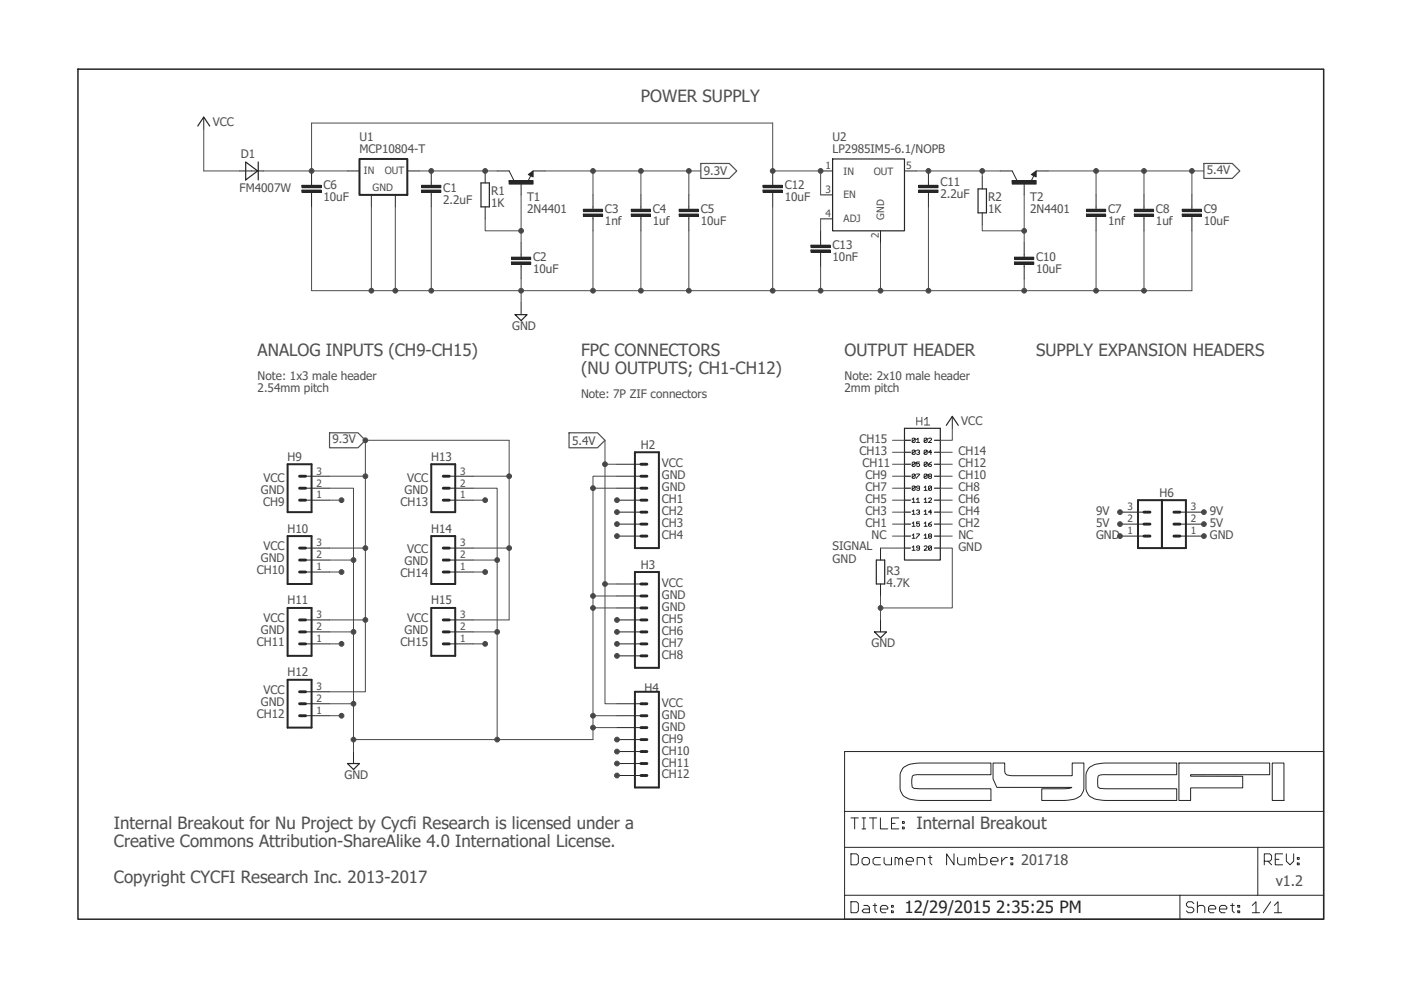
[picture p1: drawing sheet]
<svg xmlns="http://www.w3.org/2000/svg" width="297mm" height="210mm" viewBox="0 0 297 210" stroke-linecap="round" stroke-linejoin="round" font-family="sans-serif">
<path d="M16 14.4l265 181.1M281 14.4l-265 181.1" fill="none" stroke="#fff" stroke-width=".21"/>
<path d="M148.6 34.7h6l1.6 1.6-1.6 1.5h-6zM255.2 34.7h6.1l1.6 1.6-1.6 1.5h-6.1zM69.9 91.8h6l1.6 1.6-1.6 1.6h-6zM120.6 91.8h6.1l1.6 1.6-1.6 1.6h-6.1z" fill="none" stroke="#505050" stroke-width=".25"/>
<path d="M194.4 88.5v1.6M194.4 89.3h1M195.4 88.5v1.6M196 89l.6-.5v1.6M196 90.1h1.1" fill="none" stroke="#505050" stroke-width=".21"/>
<path d="M125.7 43.9v.5M125.7 45.9v.5M110.5 64.2v2.5M191.4 163l1.2-.8 1.7-.3 15.8-.1v2.5h-15.9a.78 .78 0 0 0-.9 1v1a.75 .75 0 0 0 .2 .8 .75 .75 0 0 0 .8 .1l15.8 .1v2.5l-15.8-.1a3.5 3.5 0 0 1-3.3-1.9l-.2-.5v-3zM210.5 161.8h2.5v1.7a1.01 1.01 0 0 0 1.2 1h13.1v-2.7h2.5v5.5a2.77 2.77 0 0 1-2.9 2.4l-6 .1v-2.5h4.6a2.37 2.37 0 0 0 1.7-.3h-15.9l-.8-1.8zM230.8 163l1.2-.8 1.7-.3 15.8-.1v2.5h-15.9a.76 .76 0 0 0-.9 1v1a.73 .73 0 0 0 .2 .8 .73 .73 0 0 0 .8 .1l15.8 .1v2.5l-15.8-.1a3.5 3.5 0 0 1-3.3-1.9l-.2-3.5zM250 161.8h19.2v2.5h-16.8v.3l11.1 .1v2.4h-11.1v2.7h-2.4zM269.7 161.8h2.5v8h-2.5z" fill="none" stroke="#262626" stroke-width=".21"/>
<path d="M109.2 66.7h2.6l-1.3 1.3z" fill="none" stroke="#262626" stroke-width=".25"/>
<path d="M123.7 45.4h4.1v.5h-4.1z" fill="#262626"/>
<path d="M123.7 45.4h4.1v.5h-4.1zM123.7 45.4h.1" fill="none" stroke="#262626" stroke-width=".21"/>
<path d="M123.7 44.4h4.1v.5h-4.1z" fill="#262626"/>
<path d="M123.7 44.4h4.1v.5h-4.1zM123.7 44.4h.1M125.7 41.3v2.6M125.7 46.4v2.6M135.9 43.9v.5M135.9 45.9v.5" fill="none" stroke="#262626" stroke-width=".21"/>
<path d="M133.9 45.4h4v.5h-4z" fill="#262626"/>
<path d="M133.9 45.4h4v.5h-4zM133.9 45.4h.1" fill="none" stroke="#262626" stroke-width=".21"/>
<path d="M133.9 44.4h4v.5h-4z" fill="#262626"/>
<path d="M107.9 36.3l1.1 2M112 37l1-.7v1.2zM112.5 37.3l-.6 1.2M133.9 44.4h4v.5h-4zM133.9 44.4h.1M135.9 41.3v2.6M135.9 46.4v2.6" fill="none" stroke="#262626" stroke-width=".21"/>
<path d="M112.5 37l.3-.1v.4l-.5-.3 .6-.5v.8" fill="none" stroke="#262626" stroke-width=".25"/>
<path d="M107.9 38.3h5.1v.8h-5.1z" fill="#262626"/>
<path d="M102.9 36.3v2.5M105.4 36.3h2.5M107.9 38.3h5.1v.8h-5.1zM107.9 38.3h.1M110.5 38.8v2.5M113 36.3h2.6M102.9 43.9v2.5M146 43.9v.5M146 45.9v.5" fill="none" stroke="#262626" stroke-width=".21"/>
<path d="M102 38.8h1.8v5.1h-1.8z" fill="none" stroke="#262626" stroke-width=".25"/>
<path d="M144 45.4h4.1v.5h-4.1z" fill="#262626"/>
<path d="M144 45.4h4.1v.5h-4.1zM144 45.4h.1" fill="none" stroke="#262626" stroke-width=".21"/>
<path d="M144 44.4h4.1v.5h-4.1z" fill="#262626"/>
<path d="M110.5 54v.5M110.5 56.1v.5M144 44.4h4.1v.5h-4.1zM144 44.4h.1M146 41.3v2.6M146 46.4v2.6" fill="none" stroke="#262626" stroke-width=".21"/>
<path d="M108.5 55.6h4v.5h-4z" fill="#262626"/>
<path d="M108.5 55.6h4v.5h-4zM108.5 55.6h.1" fill="none" stroke="#262626" stroke-width=".21"/>
<path d="M108.5 54.5h4v.6h-4z" fill="#262626"/>
<g fill="none" stroke="#262626" stroke-width=".21">
<path d="M43.2 24.8v2.6M73.7 36.3h2.5M86.4 36.3h2.5M91.4 38.8v.5M78.7 41.3v2.6M83.8 41.3v2.6M91.4 40.8v.5M108.5 54.5h4v.6h-4zM108.5 54.5h.1M110.5 51.5v2.5M110.5 56.6v2.5M130.8 98.5h5.1"/>
<path d="M194 93.1l-.6 .6 .2 .2 .4-.2v-.6l-.1-.2-.5 .2v.6M194 95.6l-.6 .6 .2 .2 .4-.2v-.6l-.1-.1-.5 .1v.6M194 98.1l-.6 .7 .2 .1 .4-.1v-.7l-.1-.1-.5 .1v.7M194.3 93.2l.3-.3v1M194.3 95.6l.5-.1 .2 .3-.4 .1M194.3 93.9h.7M194.8 95.9l.2 .2-.2 .3-.5-.2M195 98h-.7v.5l.3-.2 .4 .2-.2 .4-.5-.1M196.6 93.1l-.7 .6 .2 .2 .5-.2v-.6l-.2-.2-.5 .2v.6M196.6 95.6l-.7 .6 .2 .2 .5-.2v-.6l-.2-.1-.5 .1v.6M196.6 98.1l-.7 .7 .2 .1 .5-.1v-.7l-.2-.1-.5 .1v.7M196.9 93.1l.1-.2 .5 .2v.1l-.6 .7h.6"/>
<path d="M197.5 98l-.6 .5v.3l.5 .1 .1-.1-.1-.3h-.5M197.5 95.9h-.6l.5-.4v.9M64.8 101h5.1M64.8 103.5h5.1M64.8 106.1h5.1M64.8 118.8h5.1M64.8 116.2h5.1M95.2 101h5.1M95.2 103.5h5.1M95.2 106.1h5.1M95.2 118.8h5.1M95.2 116.2h5.1"/>
<path d="M130.8 101h5.1M130.8 103.5h5.1M130.8 106.1h5.1M130.8 108.6h5.1M130.8 111.2h5.1M130.8 113.7h5.1M193.4 108.5l.3-.3v.9M193.4 113.6l.3-.4v1M193.4 116.1l.3-.3v.9M193.4 105.9l.3-.3v1M193.4 106.6h.6M193.4 109.1h.6"/>
<path d="M193.4 114.2h.6M193.4 116.7h.6M193.4 111l.3-.3v.9M193.4 111.6h.6M194 100.7l-.6 .6 .2 .2 .4-.2v-.6l-.1-.2-.5 .2v.6M194 103.2l-.6 .7 .2 .1 .4-.1v-.7l-.1-.1-.5 .1v.7M194.3 100.5h.7l-.7 1M194.3 108.3l.5-.1 .2 .3-.4 .1M194.3 113.2h.7l-.7 1M194.3 105.9l.3-.3v1M194.3 106.6h.7M194.8 108.6l.2 .2-.2 .3-.5-.2"/>
<path d="M195 103.5l-.7-.1 .2-.3 .5 .1v.7l-.2 .1-.5-.1M195 116.2l-.7-.1 .2-.3 .5 .1v.7l-.2 .1-.5-.1M195 110.7h-.7v.5l.3-.2 .4 .2-.2 .4-.5-.1M195.9 115.9l.2-.1 .5 .1v.2l-.7 .6h.7M195.9 103.4l.4-.3v.9M195.9 105.9l.4-.3v1M195.9 108.5l.4-.3v.9M195.9 111l.4-.3v.9M195.9 113.6l.4-.4v1M195.9 104h.7M195.9 106.6h.7M195.9 109.1h.7"/>
<path d="M195.9 111.6h.7M195.9 114.2h.7M196.6 100.7l-.7 .6 .2 .2 .5-.2v-.6l-.2-.2-.5 .2v.6M196.9 105.8l.1-.2 .5 .2v.1l-.6 .7h.6M196.9 100.7l.1-.2 .5 .2-.1 .3 .1 .3-.1 .2-.5-.2 .1-.3zM196.9 113.4l.1-.2 .5 .2-.1 .3 .1 .3-.1 .2-.5-.2 .1-.3zM197 101h.4M197 113.7h.4M197.5 110.7l-.6 .5v.3l.5 .1 .1-.1-.1-.3h-.5M197.5 103.2l-.6 .7 .5 .1 .1-.1v-.7l-.1-.1-.5 .1v.7M197.5 115.9l-.6 .7 .5 .1 .1-.1v-.7l-.1-.1-.5 .1v.7M197.5 108.6h-.6l.5-.4v.9"/>
<path d="M64.8 131.5h5.1M64.8 134h5.1M64.8 136.6h5.1M64.8 121.3h5.1M95.2 131.5h5.1M95.2 134h5.1M95.2 136.6h5.1M95.2 121.3h5.1M130.8 123.9h5.1M130.8 126.4h5.1M130.8 128.9h5.1M130.8 131.5h5.1"/>
<path d="M130.8 134h5.1M130.8 136.6h5.1M130.8 139.1h5.1M64.8 149.3h5.1M64.8 151.8h5.1M64.8 146.7h5.1M74.9 159.4v2.5M130.8 149.3h5.1M130.8 151.8h5.1M130.8 154.3h5.1M130.8 156.9h5.1M130.8 159.4h5.1"/>
<path d="M130.8 161.9h5.1M130.8 164.5h5.1"/>
</g>
<g fill="none" stroke="#262626" stroke-width=".25">
<path d="M41.9 26.7l1.3-1.9 1.3 1.9M191.8 90.8h7.6v28h-7.6zM191.8 93.4h1.2M191.8 95.9h1.2M191.8 98.5h1.2M198.1 93.4h1.3M198.1 95.9h1.3M198.1 98.5h1.3M191.8 101h1.2M191.8 103.5h1.2M191.8 106.1h1.2M191.8 108.6h1.2"/>
<path d="M191.8 111.2h1.2M191.8 113.7h1.2M191.8 116.2h1.2M198.1 101h1.3M198.1 103.5h1.3M198.1 106.1h1.3M198.1 108.6h1.3M198.1 111.2h1.3M198.1 113.7h1.3M198.1 116.2h1.3M73.7 161.9h2.5l-1.3 1.3z"/>
</g>
<path d="M76.2 33.7h10.2v7.6h-10.2zM61 98.5h5.1v10.1h-5.1zM91.4 98.5h5.1v10.1h-5.1zM134.6 95.9h5.1v20.3h-5.1zM61 113.7h5.1v10.2h-5.1zM91.4 113.7h5.1v10.2h-5.1zM61 128.9h5.1v10.2h-5.1zM91.4 128.9h5.1v10.2h-5.1zM134.6 121.3h5.1v20.3h-5.1zM61 144.2h5.1v10.1h-5.1zM134.6 146.7h5.1v20.3h-5.1z" fill="none" stroke="#262626" stroke-width=".42"/>
<g fill="none" stroke="#262626" stroke-width=".61">
<path d="M135.9 98.5h1.3M63.5 103.5h1.3M63.5 101h1.3M63.5 106.1h1.3M63.5 116.2h1.3M63.5 118.8h1.3M94 103.5h1.2M94 101h1.2M94 106.1h1.2M94 116.2h1.2M94 118.8h1.2M135.9 103.5h1.3"/>
<path d="M135.9 101h1.3M135.9 108.6h1.3M135.9 106.1h1.3M135.9 113.7h1.3M135.9 111.2h1.3M63.5 134h1.3M63.5 131.5h1.3M63.5 136.6h1.3M63.5 121.3h1.3M94 134h1.2M94 131.5h1.2M94 136.6h1.2"/>
<path d="M94 121.3h1.2M135.9 128.9h1.3M135.9 126.4h1.3M135.9 123.9h1.3M135.9 134h1.3M135.9 131.5h1.3M135.9 139.1h1.3M135.9 136.6h1.3M63.5 151.8h1.3M63.5 149.3h1.3M63.5 146.7h1.3M135.9 154.3h1.3"/>
<path d="M135.9 151.8h1.3M135.9 149.3h1.3M135.9 159.4h1.3M135.9 156.9h1.3M135.9 164.5h1.3M135.9 161.9h1.3"/>
</g>
<path d="M89.4 40.3h4.1v.5h-4.1z" fill="#262626"/>
<path d="M89.4 40.3h4.1v.5h-4.1zM89.4 40.3h.1" fill="none" stroke="#262626" stroke-width=".21"/>
<path d="M89.4 39.3h4.1v.5h-4.1z" fill="#262626"/>
<path d="M66.1 38.8v.5M89.4 39.3h4.1v.5h-4.1zM89.4 39.3h.1M91.4 36.3v2.5M66.1 40.8v.5M91.4 41.3v2.6" fill="none" stroke="#262626" stroke-width=".21"/>
<path d="M64 40.3h4.1v.5h-4.1z" fill="#262626"/>
<path d="M64 40.3h4.1v.5h-4.1zM64 40.3h.1" fill="none" stroke="#262626" stroke-width=".21"/>
<path d="M64 39.3h4.1v.5h-4.1z" fill="#262626"/>
<path d="M64 39.3h4.1v.5h-4.1zM64 39.3h.1M66.1 36.3v2.5M66.1 41.3v2.6M232.4 43.9v.5M232.4 45.9v.5" fill="none" stroke="#262626" stroke-width=".21"/>
<path d="M230.4 45.4h4v.5h-4z" fill="#262626"/>
<path d="M230.4 45.4h4v.5h-4zM230.4 45.4h.1" fill="none" stroke="#262626" stroke-width=".21"/>
<path d="M230.4 44.4h4v.5h-4z" fill="#262626"/>
<path d="M230.4 44.4h4v.5h-4zM230.4 44.4h.1M232.4 41.3v2.6M232.4 46.4v2.6M242.5 43.9v.5M242.5 45.9v.5" fill="none" stroke="#262626" stroke-width=".21"/>
<path d="M240.5 45.4h4.1v.5h-4.1z" fill="#262626"/>
<path d="M240.5 45.4h4.1v.5h-4.1zM240.5 45.4h.1" fill="none" stroke="#262626" stroke-width=".21"/>
<path d="M240.5 44.4h4.1v.5h-4.1z" fill="#262626"/>
<path d="M214.6 36.3l1 2M218.7 37l1-.7v1.2zM219.2 37.3l-.6 1.2M240.5 44.4h4.1v.5h-4.1zM240.5 44.4h.1M242.5 41.3v2.6M242.5 46.4v2.6" fill="none" stroke="#262626" stroke-width=".21"/>
<path d="M219.2 37l.2-.1v.4l-.5-.3 .7-.5v.8" fill="none" stroke="#262626" stroke-width=".25"/>
<path d="M214.6 38.3h5.1v.8h-5.1z" fill="#262626"/>
<path d="M208.3 37.5v2.6M212.1 36.3h2.5M214.6 38.3h5.1v.8h-5.1zM214.6 38.3h.1M217.1 38.8v2.5M219.7 36.3h2.5M208.3 45.1v2.6M252.7 43.9v.5M252.7 45.9v.5" fill="none" stroke="#262626" stroke-width=".21"/>
<path d="M207.4 40.1h1.7v5h-1.7z" fill="none" stroke="#262626" stroke-width=".25"/>
<path d="M250.7 45.4h4v.5h-4z" fill="#262626"/>
<path d="M250.7 45.4h4v.5h-4zM250.7 45.4h.1" fill="none" stroke="#262626" stroke-width=".21"/>
<path d="M250.7 44.4h4v.5h-4z" fill="#262626"/>
<path d="M217.1 54v.5M217.1 56.1v.5M250.7 44.4h4v.5h-4zM250.7 44.4h.1M252.7 41.3v2.6M252.7 46.4v2.6" fill="none" stroke="#262626" stroke-width=".21"/>
<path d="M215.1 55.6h4.1v.5h-4.1z" fill="#262626"/>
<path d="M215.1 55.6h4.1v.5h-4.1zM215.1 55.6h.1" fill="none" stroke="#262626" stroke-width=".21"/>
<path d="M215.1 54.5h4.1v.6h-4.1z" fill="#262626"/>
<path d="M196.8 38.8v.5M196.8 40.8v.5M215.1 54.5h4.1v.6h-4.1zM215.1 54.5h.1M217.1 51.5v2.5M217.1 56.6v2.5" fill="none" stroke="#262626" stroke-width=".21"/>
<path d="M194.8 40.3h4.1v.5h-4.1z" fill="#262626"/>
<path d="M194.8 40.3h4.1v.5h-4.1zM194.8 40.3h.1" fill="none" stroke="#262626" stroke-width=".21"/>
<path d="M194.8 39.3h4.1v.5h-4.1z" fill="#262626"/>
<path d="M163.8 38.8v.5M194.8 39.3h4.1v.5h-4.1zM194.8 39.3h.1M196.8 36.3v2.5M163.8 40.8v.5M196.8 41.3v2.6" fill="none" stroke="#262626" stroke-width=".21"/>
<path d="M161.8 40.3h4.1v.5h-4.1z" fill="#262626"/>
<path d="M161.8 40.3h4.1v.5h-4.1zM161.8 40.3h.1" fill="none" stroke="#262626" stroke-width=".21"/>
<path d="M161.8 39.3h4.1v.5h-4.1z" fill="#262626"/>
<g fill="none" stroke="#262626" stroke-width=".21">
<path d="M161.8 39.3h4.1v.5h-4.1zM161.8 39.3h.1M163.8 36.3v2.5M174 36.3h2.5M191.8 36.3h2.5M163.8 41.3v2.6M174 51.5v.5M174 53.5v.5M174 46.4h2.5M174 41.3h2.5M186.7 49v2.5M186.7 116.2v2.6"/>
<path d="M186.7 123.9v2.5M186.7 131.5v2.5"/>
</g>
<path d="M176.5 33.7h15.3v15.3h-15.3zM185.8 118.8h1.8v5.1h-1.8zM185.4 134h2.6l-1.3 1.3z" fill="none" stroke="#262626" stroke-width=".25"/>
<path d="M172 53h4v.5h-4z" fill="#262626"/>
<path d="M172 53h4v.5h-4zM172 53h.1" fill="none" stroke="#262626" stroke-width=".21"/>
<path d="M172 52h4v.5h-4z" fill="#262626"/>
<g fill="none" stroke="#262626" stroke-width=".21">
<path d="M50.8 36.3h5.1M172 52h4v.5h-4zM172 52h.1M174 49v2.5M174 54v2.6M201.9 88.3v2.5M237.5 113.7h5M237.5 111.2h5M237.5 108.6h5M250.2 113.7h5M250.2 111.2h5M250.2 108.6h5"/>
<path d="M179.1 179.7h101.5M179.1 172.1h101.5M180.4 173.5h1.6M181.2 173.5v2.3M182.8 173.5h.8M182.8 175.8h.8M183.2 173.5v2.3M184.3 173.5h1.6M185.1 173.5v2.3M186.7 173.5v2.3h1.5M189 174.6h.8M190.6 173.5h-1.6v2.3h1.6"/>
<path d="M191.3 174.3h.4v.3h-.4zM191.3 175.4h.4v.4h-.4zM266.7 179.7v10.2M179.1 189.9v-30.5h101.5v30.5M180.4 181.1h1.2l.4 .4v1.5l-.4 .4h-1.2zM180.4 191.3h1.2l.4 .3v1.6l-.4 .4h-1.2zM183.2 181.9h.7l.4 .4v.7l-.4 .4h-.7l-.4-.4v-.7zM183.2 192h.7l.4 .4v1.2h-1.1l-.4-.4 .4-.4h1.1M185.1 192h.8M185.5 191.6v1.6l.4 .4M186.7 181.9h-1.2l-.4 .4v.7l.4 .4h1.2M186.7 192.8h1.5v-.4l-.4-.4h-.8l-.3 .4v.8l.3 .4h.8"/>
<path d="M187.4 181.9v1.1l.4 .4h1.2v-1.5M189 192h.4v.4h-.4zM189 193.2h.4v.4h-.4zM189.8 183.4v-1.5h.4l.4 .4v1.1M190.6 182.3l.4-.4 .3 .4v1.1M192.1 182.7h1.6v-.4l-.4-.4h-.8l-.4 .4v.7l.4 .4h.8M194.5 183.4v-1.5h1.1l.4 .4v1.1M196.8 181.9h.8M197.2 181.5v1.5l.4 .4M202.3 181.1v2.3l-1.6-2.3v2.3M203 181.9v1.1l.4 .4h1.2v-1.5M205.4 183.4v-1.5h.4l.4 .4v1.1"/>
<path d="M206.2 182.3l.3-.4 .4 .4v1.1M207.7 181.1v2.3h1.2l.4-.4v-.7l-.4-.4h-1.2M210.1 182.7h1.5v-.4l-.4-.4h-.8l-.3 .4v.7l.3 .4h.8M212.4 181.9v1.5M213.6 181.9h-.4l-.8 .8M214.3 183h.4v.4h-.4zM214.3 181.9h.4v.4h-.4zM250.2 189.9v5.1M250.2 189.9h16.5M253.1 191.6l-.4-.3h-.8l-.4 .3v.4l.4 .4h.8l.4 .4v.4l-.4 .4h-.8l-.4-.4M253.9 192.4l.4-.4h.8l.3 .4v1.2M253.9 191.3v2.3"/>
<path d="M256.2 192.8h1.6v-.4l-.4-.4h-.8l-.4 .4v.8l.4 .4h.8M258.5 192.8h1.6v-.4l-.4-.4h-.8l-.4 .4v.8l.4 .4h.8M260.9 192h.8M261.3 191.6v1.6l.4 .4M262.4 192h.4v.4h-.4zM262.4 193.2h.4v.4h-.4zM265.5 192l.8-.7v2.3M265.5 193.6h1.6M266.7 189.9h13.9v5.1h-101.5v-5.1h71.1M268.1 182.7h1.1l.4-.4v-.8l-.4-.4h-1.1v2.3M268.8 182.7l.8 .7M269.4 191.3l-1.6 2.3"/>
<path d="M270.2 192l.8-.7v2.3M270.2 193.6h1.5M270.4 182.3h.8M271.9 181.1h-1.5v2.3h1.5M272.7 181.1v1.6l.8 .7 .8-.7v-1.6M275.1 181.9h.4v.4h-.4zM275.1 183h.4v.4h-.4z"/>
</g>
<path d="M52.1 34.4l2.5 1.9-2.5 1.9zM54.8 34.4v3.8M200.6 90.2l1.3-1.9 1.3 1.9" fill="none" stroke="#262626" stroke-width=".25"/>
<path d="M16.5 14.7h264.1v180.3h-264.1z" fill="none" stroke="#262626" stroke-width=".32"/>
<path d="M241.3 106.1h10.1v10.1h-10.1zM246.4 106.1v10.1" fill="none" stroke="#262626" stroke-width=".42"/>
<path d="M242.5 108.6h1.3M242.5 111.2h1.3M242.5 113.7h1.3M248.9 108.6h1.3M248.9 111.2h1.3M248.9 113.7h1.3" fill="none" stroke="#262626" stroke-width=".61"/>
<path d="M110.5 59.1v5.1M125.7 49v12.7h10.2v-12.7M146 49v12.7h-10.1M110.5 61.7h15.2" fill="none" stroke="#4b4b4b" stroke-width=".21"/>
<circle cx="125.7" cy="61.7" r=".51" fill="#4b4b4b"/>
<circle cx="125.7" cy="61.7" r=".51" fill="none" stroke="#4b4b4b" stroke-width=".21"/>
<circle cx="135.9" cy="61.7" r=".51" fill="#4b4b4b"/>
<circle cx="135.9" cy="61.7" r=".51" fill="none" stroke="#4b4b4b" stroke-width=".21"/>
<circle cx="110.5" cy="61.7" r=".51" fill="#4b4b4b"/>
<g fill="none" stroke="#4b4b4b" stroke-width=".21">
<path d="M66.1 43.9v17.8h44.4M91.4 43.9v17.8"/>
<circle cx="110.5" cy="61.7" r=".51"/>
</g>
<circle cx="91.4" cy="61.7" r=".51" fill="#4b4b4b"/>
<g fill="none" stroke="#4b4b4b" stroke-width=".21">
<path d="M78.7 43.9v17.8M83.8 43.9v17.8"/>
<circle cx="91.4" cy="61.7" r=".51"/>
</g>
<circle cx="83.8" cy="61.7" r=".51" fill="#4b4b4b"/>
<circle cx="83.8" cy="61.7" r=".51" fill="none" stroke="#4b4b4b" stroke-width=".21"/>
<circle cx="78.7" cy="61.7" r=".51" fill="#4b4b4b"/>
<g fill="none" stroke="#4b4b4b" stroke-width=".21">
<path d="M217.1 59.1v2.6h15.3M232.4 49v12.7h10.1v-12.7M252.7 49v12.7h-10.2"/>
<circle cx="78.7" cy="61.7" r=".51"/>
</g>
<circle cx="232.4" cy="61.7" r=".51" fill="#4b4b4b"/>
<circle cx="232.4" cy="61.7" r=".51" fill="none" stroke="#4b4b4b" stroke-width=".21"/>
<circle cx="242.5" cy="61.7" r=".51" fill="#4b4b4b"/>
<circle cx="242.5" cy="61.7" r=".51" fill="none" stroke="#4b4b4b" stroke-width=".21"/>
<circle cx="217.1" cy="61.7" r=".51" fill="#4b4b4b"/>
<g fill="none" stroke="#4b4b4b" stroke-width=".21">
<path d="M163.8 43.9v17.8h53.3M196.8 43.9v17.8"/>
<circle cx="217.1" cy="61.7" r=".51"/>
</g>
<circle cx="196.8" cy="61.7" r=".51" fill="#4b4b4b"/>
<g fill="none" stroke="#4b4b4b" stroke-width=".21">
<path d="M174 56.6v5.1"/>
<circle cx="196.8" cy="61.7" r=".51"/>
</g>
<circle cx="174" cy="61.7" r=".51" fill="#4b4b4b"/>
<g fill="none" stroke="#4b4b4b" stroke-width=".21">
<path d="M186.7 51.5v10.2"/>
<circle cx="174" cy="61.7" r=".51"/>
</g>
<circle cx="186.7" cy="61.7" r=".51" fill="#4b4b4b"/>
<g fill="none" stroke="#4b4b4b" stroke-width=".21">
<path d="M146 61.7h17.8"/>
<circle cx="186.7" cy="61.7" r=".51"/>
</g>
<circle cx="163.8" cy="61.7" r=".51" fill="#4b4b4b"/>
<circle cx="163.8" cy="61.7" r=".51" fill="none" stroke="#4b4b4b" stroke-width=".21"/>
<circle cx="146" cy="61.7" r=".51" fill="#4b4b4b"/>
<g fill="none" stroke="#4b4b4b" stroke-width=".21">
<path d="M69.9 103.5h5v55.9M69.9 118.8h5M69.9 134h5M69.9 149.3h5"/>
<circle cx="146" cy="61.7" r=".51"/>
</g>
<circle cx="74.9" cy="118.8" r=".51" fill="#4b4b4b"/>
<circle cx="74.9" cy="118.8" r=".51" fill="none" stroke="#4b4b4b" stroke-width=".21"/>
<circle cx="74.9" cy="134" r=".51" fill="#4b4b4b"/>
<circle cx="74.9" cy="134" r=".51" fill="none" stroke="#4b4b4b" stroke-width=".21"/>
<circle cx="74.9" cy="149.3" r=".51" fill="#4b4b4b"/>
<g fill="none" stroke="#4b4b4b" stroke-width=".21">
<path d="M100.3 103.5h5.1v30.5h-5.1M100.3 118.8h5.1"/>
<circle cx="74.9" cy="149.3" r=".51"/>
</g>
<circle cx="105.4" cy="118.8" r=".51" fill="#4b4b4b"/>
<g fill="none" stroke="#4b4b4b" stroke-width=".21">
<path d="M105.4 134v22.9"/>
<circle cx="105.4" cy="118.8" r=".51"/>
</g>
<circle cx="105.4" cy="134" r=".51" fill="#4b4b4b"/>
<g fill="none" stroke="#4b4b4b" stroke-width=".21">
<path d="M74.9 156.9h50.8"/>
<circle cx="105.4" cy="134" r=".51"/>
</g>
<circle cx="105.4" cy="156.9" r=".51" fill="#4b4b4b"/>
<g fill="none" stroke="#4b4b4b" stroke-width=".21">
<path d="M125.7 103.5h5.1M130.8 101h-5.1v55.9"/>
<circle cx="105.4" cy="156.9" r=".51"/>
</g>
<circle cx="125.7" cy="103.5" r=".51" fill="#4b4b4b"/>
<g fill="none" stroke="#4b4b4b" stroke-width=".21">
<path d="M125.7 126.4h5.1M125.7 128.9h5.1"/>
<circle cx="125.7" cy="103.5" r=".51"/>
</g>
<circle cx="125.7" cy="126.4" r=".51" fill="#4b4b4b"/>
<circle cx="125.7" cy="126.4" r=".51" fill="none" stroke="#4b4b4b" stroke-width=".21"/>
<circle cx="125.7" cy="128.9" r=".51" fill="#4b4b4b"/>
<g fill="none" stroke="#4b4b4b" stroke-width=".21">
<path d="M125.7 151.8h5.1M125.7 154.3h5.1"/>
<circle cx="125.7" cy="128.9" r=".51"/>
</g>
<circle cx="125.7" cy="151.8" r=".51" fill="#4b4b4b"/>
<circle cx="125.7" cy="151.8" r=".51" fill="none" stroke="#4b4b4b" stroke-width=".21"/>
<circle cx="125.7" cy="154.3" r=".51" fill="#4b4b4b"/>
<circle cx="125.7" cy="154.3" r=".51" fill="none" stroke="#4b4b4b" stroke-width=".21"/>
<circle cx="74.9" cy="156.9" r=".51" fill="#4b4b4b"/>
<g fill="none" stroke="#4b4b4b" stroke-width=".21">
<path d="M199.4 116.2h2.5v12.7h-15.2M186.7 126.4v5.1"/>
<circle cx="74.9" cy="156.9" r=".51"/>
</g>
<circle cx="186.7" cy="128.9" r=".51" fill="#4b4b4b"/>
<circle cx="186.7" cy="128.9" r=".51" fill="none" stroke="#4b4b4b" stroke-width=".21"/>
<circle cx="237.5" cy="113.7" r=".51" fill="#4b4b4b"/>
<circle cx="237.5" cy="113.7" r=".51" fill="none" stroke="#4b4b4b" stroke-width=".21"/>
<circle cx="255.2" cy="113.7" r=".51" fill="#4b4b4b"/>
<g fill="none" stroke="#4b4b4b" stroke-width=".21">
<path d="M130.8 98.5h-2.5v25.4h2.5M128.3 123.9v25.4h2.5"/>
<circle cx="255.2" cy="113.7" r=".51"/>
</g>
<circle cx="128.3" cy="123.9" r=".51" fill="#4b4b4b"/>
<circle cx="128.3" cy="123.9" r=".51" fill="none" stroke="#4b4b4b" stroke-width=".21"/>
<circle cx="128.3" cy="98.5" r=".51" fill="#4b4b4b"/>
<g fill="none" stroke="#4b4b4b" stroke-width=".21">
<path d="M222.2 36.3h30.5M242.5 36.3v5M128.3 93.4v5.1"/>
<circle cx="128.3" cy="98.5" r=".51"/>
</g>
<circle cx="242.5" cy="36.3" r=".51" fill="#4b4b4b"/>
<g fill="none" stroke="#4b4b4b" stroke-width=".21">
<path d="M232.4 36.3v5"/>
<circle cx="242.5" cy="36.3" r=".51"/>
</g>
<circle cx="232.4" cy="36.3" r=".51" fill="#4b4b4b"/>
<g fill="none" stroke="#4b4b4b" stroke-width=".21">
<path d="M252.7 36.3v5"/>
<circle cx="232.4" cy="36.3" r=".51"/>
</g>
<circle cx="252.7" cy="36.3" r=".51" fill="#4b4b4b"/>
<g fill="none" stroke="#4b4b4b" stroke-width=".21">
<path d="M252.7 36.3h2.5"/>
<circle cx="252.7" cy="36.3" r=".51"/>
</g>
<circle cx="237.5" cy="111.2" r=".51" fill="#4b4b4b"/>
<circle cx="237.5" cy="111.2" r=".51" fill="none" stroke="#4b4b4b" stroke-width=".21"/>
<circle cx="255.2" cy="111.2" r=".51" fill="#4b4b4b"/>
<g fill="none" stroke="#4b4b4b" stroke-width=".21">
<path d="M102.9 46.4v2.6h7.6M110.5 41.3v10.2M199.4 113.7h2.5"/>
<circle cx="255.2" cy="111.2" r=".51"/>
</g>
<circle cx="110.5" cy="49" r=".51" fill="#4b4b4b"/>
<g fill="none" stroke="#4b4b4b" stroke-width=".21">
<path d="M115.6 36.3h30.4M135.9 36.3v5"/>
<circle cx="110.5" cy="49" r=".51"/>
</g>
<circle cx="135.9" cy="36.3" r=".51" fill="#4b4b4b"/>
<g fill="none" stroke="#4b4b4b" stroke-width=".21">
<path d="M125.7 36.3v5"/>
<circle cx="135.9" cy="36.3" r=".51"/>
</g>
<circle cx="125.7" cy="36.3" r=".51" fill="#4b4b4b"/>
<g fill="none" stroke="#4b4b4b" stroke-width=".21">
<path d="M146 36.3v5"/>
<circle cx="125.7" cy="36.3" r=".51"/>
</g>
<circle cx="146" cy="36.3" r=".51" fill="#4b4b4b"/>
<g fill="none" stroke="#4b4b4b" stroke-width=".21">
<path d="M146 36.3h2.6M69.9 101h7.6v45.7h-7.6M69.9 116.2h7.6M69.9 131.5h7.6"/>
<circle cx="146" cy="36.3" r=".51"/>
</g>
<circle cx="77.5" cy="116.2" r=".51" fill="#4b4b4b"/>
<circle cx="77.5" cy="116.2" r=".51" fill="none" stroke="#4b4b4b" stroke-width=".21"/>
<circle cx="77.5" cy="131.5" r=".51" fill="#4b4b4b"/>
<g fill="none" stroke="#4b4b4b" stroke-width=".21">
<path d="M77.5 93.4v7.6"/>
<circle cx="77.5" cy="131.5" r=".51"/>
</g>
<circle cx="77.5" cy="101" r=".51" fill="#4b4b4b"/>
<g fill="none" stroke="#4b4b4b" stroke-width=".21">
<path d="M100.3 101h7.6v30.5h-7.6M100.3 116.2h7.6"/>
<circle cx="77.5" cy="101" r=".51"/>
</g>
<circle cx="107.9" cy="116.2" r=".51" fill="#4b4b4b"/>
<g fill="none" stroke="#4b4b4b" stroke-width=".21">
<path d="M107.9 93.4v7.6"/>
<circle cx="107.9" cy="116.2" r=".51"/>
</g>
<circle cx="107.9" cy="101" r=".51" fill="#4b4b4b"/>
<g fill="none" stroke="#4b4b4b" stroke-width=".21">
<path d="M77.5 93.4h30.4"/>
<circle cx="107.9" cy="101" r=".51"/>
</g>
<circle cx="77.5" cy="93.4" r=".51" fill="#4b4b4b"/>
<circle cx="77.5" cy="93.4" r=".51" fill="none" stroke="#4b4b4b" stroke-width=".21"/>
<circle cx="237.5" cy="108.6" r=".51" fill="#4b4b4b"/>
<circle cx="237.5" cy="108.6" r=".51" fill="none" stroke="#4b4b4b" stroke-width=".21"/>
<circle cx="255.2" cy="108.6" r=".51" fill="#4b4b4b"/>
<g fill="none" stroke="#4b4b4b" stroke-width=".21">
<path d="M100.3 106.1h2.6"/>
<circle cx="255.2" cy="108.6" r=".51"/>
</g>
<circle cx="102.9" cy="106.1" r=".51" fill="#4b4b4b"/>
<g fill="none" stroke="#4b4b4b" stroke-width=".21">
<path d="M189.2 95.9h2.6M100.3 121.3h2.6"/>
<circle cx="102.9" cy="106.1" r=".51"/>
</g>
<circle cx="102.9" cy="121.3" r=".51" fill="#4b4b4b"/>
<g fill="none" stroke="#4b4b4b" stroke-width=".21">
<path d="M199.4 95.9h2.5M100.3 136.6h2.6"/>
<circle cx="102.9" cy="121.3" r=".51"/>
</g>
<circle cx="102.9" cy="136.6" r=".51" fill="#4b4b4b"/>
<g fill="none" stroke="#4b4b4b" stroke-width=".21">
<path d="M189.2 93.4h2.6"/>
<circle cx="102.9" cy="136.6" r=".51"/>
</g>
<circle cx="130.8" cy="164.5" r=".51" fill="#4b4b4b"/>
<g fill="none" stroke="#4b4b4b" stroke-width=".21">
<path d="M69.9 151.8h2.5"/>
<circle cx="130.8" cy="164.5" r=".51"/>
</g>
<circle cx="72.4" cy="151.8" r=".51" fill="#4b4b4b"/>
<g fill="none" stroke="#4b4b4b" stroke-width=".21">
<path d="M199.4 98.5h2.5"/>
<circle cx="72.4" cy="151.8" r=".51"/>
</g>
<circle cx="130.8" cy="161.9" r=".51" fill="#4b4b4b"/>
<g fill="none" stroke="#4b4b4b" stroke-width=".21">
<path d="M69.9 136.6h2.5"/>
<circle cx="130.8" cy="161.9" r=".51"/>
</g>
<circle cx="72.4" cy="136.6" r=".51" fill="#4b4b4b"/>
<g fill="none" stroke="#4b4b4b" stroke-width=".21">
<path d="M189.2 98.5h2.6"/>
<circle cx="72.4" cy="136.6" r=".51"/>
</g>
<circle cx="130.8" cy="159.4" r=".51" fill="#4b4b4b"/>
<g fill="none" stroke="#4b4b4b" stroke-width=".21">
<path d="M69.9 121.3h2.5"/>
<circle cx="130.8" cy="159.4" r=".51"/>
</g>
<circle cx="72.4" cy="121.3" r=".51" fill="#4b4b4b"/>
<g fill="none" stroke="#4b4b4b" stroke-width=".21">
<path d="M199.4 101h2.5"/>
<circle cx="72.4" cy="121.3" r=".51"/>
</g>
<circle cx="130.8" cy="156.9" r=".51" fill="#4b4b4b"/>
<g fill="none" stroke="#4b4b4b" stroke-width=".21">
<path d="M69.9 106.1h2.5"/>
<circle cx="130.8" cy="156.9" r=".51"/>
</g>
<circle cx="72.4" cy="106.1" r=".51" fill="#4b4b4b"/>
<g fill="none" stroke="#4b4b4b" stroke-width=".21">
<path d="M189.2 101h2.6M199.4 103.5h2.5"/>
<circle cx="72.4" cy="106.1" r=".51"/>
</g>
<circle cx="130.8" cy="139.1" r=".51" fill="#4b4b4b"/>
<g fill="none" stroke="#4b4b4b" stroke-width=".21">
<path d="M189.2 103.5h2.6"/>
<circle cx="130.8" cy="139.1" r=".51"/>
</g>
<circle cx="130.8" cy="136.6" r=".51" fill="#4b4b4b"/>
<circle cx="130.8" cy="136.6" r=".51" fill="none" stroke="#4b4b4b" stroke-width=".21"/>
<circle cx="130.8" cy="134" r=".51" fill="#4b4b4b"/>
<g fill="none" stroke="#4b4b4b" stroke-width=".21">
<path d="M199.4 106.1h2.5"/>
<circle cx="130.8" cy="134" r=".51"/>
</g>
<circle cx="130.8" cy="131.5" r=".51" fill="#4b4b4b"/>
<g fill="none" stroke="#4b4b4b" stroke-width=".21">
<path d="M189.2 106.1h2.6M199.4 108.6h2.5"/>
<circle cx="130.8" cy="131.5" r=".51"/>
</g>
<circle cx="130.8" cy="113.7" r=".51" fill="#4b4b4b"/>
<circle cx="130.8" cy="113.7" r=".51" fill="none" stroke="#4b4b4b" stroke-width=".21"/>
<circle cx="130.8" cy="111.2" r=".51" fill="#4b4b4b"/>
<g fill="none" stroke="#4b4b4b" stroke-width=".21">
<path d="M189.2 108.6h2.6"/>
<circle cx="130.8" cy="111.2" r=".51"/>
</g>
<circle cx="130.8" cy="108.6" r=".51" fill="#4b4b4b"/>
<g fill="none" stroke="#4b4b4b" stroke-width=".21">
<path d="M199.4 111.2h2.5"/>
<circle cx="130.8" cy="108.6" r=".51"/>
</g>
<circle cx="130.8" cy="106.1" r=".51" fill="#4b4b4b"/>
<g fill="none" stroke="#4b4b4b" stroke-width=".21">
<path d="M43.2 27.4v8.9h7.6M194.3 36.3h14M208.3 36.3h3.8M208.3 36.3v1.2M201.9 90.8v2.6h-2.5M189.2 111.2h2.6"/>
<circle cx="130.8" cy="106.1" r=".51"/>
</g>
<circle cx="208.3" cy="36.3" r=".51" fill="#4b4b4b"/>
<circle cx="208.3" cy="36.3" r=".51" fill="none" stroke="#4b4b4b" stroke-width=".21"/>
<circle cx="196.8" cy="36.3" r=".51" fill="#4b4b4b"/>
<g fill="none" stroke="#4b4b4b" stroke-width=".21">
<path d="M208.3 47.7v1.3h8.8M217.1 41.3v10.2"/>
<circle cx="196.8" cy="36.3" r=".51"/>
</g>
<circle cx="217.1" cy="49" r=".51" fill="#4b4b4b"/>
<g fill="none" stroke="#4b4b4b" stroke-width=".21">
<path d="M91.4 36.3h14M189.2 113.7h2.6"/>
<circle cx="217.1" cy="49" r=".51"/>
</g>
<circle cx="102.9" cy="36.3" r=".51" fill="#4b4b4b"/>
<g fill="none" stroke="#4b4b4b" stroke-width=".21">
<path d="M88.9 36.3h2.5"/>
<circle cx="102.9" cy="36.3" r=".51"/>
</g>
<circle cx="91.4" cy="36.3" r=".51" fill="#4b4b4b"/>
<g fill="none" stroke="#4b4b4b" stroke-width=".21">
<path d="M66.1 36.3h7.6M66.1 26.1v10.2h-10.2M174 46.4v2.6M186.7 116.2h5.1"/>
<circle cx="91.4" cy="36.3" r=".51"/>
</g>
<circle cx="163.8" cy="36.3" r=".51" fill="#4b4b4b"/>
<g fill="none" stroke="#4b4b4b" stroke-width=".21">
<path d="M163.8 26.1v10.2h10.2v5"/>
<circle cx="163.8" cy="36.3" r=".51"/>
</g>
<circle cx="174" cy="36.3" r=".51" fill="#4b4b4b"/>
<g fill="none" stroke="#4b4b4b" stroke-width=".21">
<path d="M66.1 26.1h97.7"/>
<circle cx="174" cy="36.3" r=".51"/>
</g>
<circle cx="66.1" cy="36.3" r=".51" fill="#4b4b4b"/>
<circle cx="66.1" cy="36.3" r=".51" fill="none" stroke="#4b4b4b" stroke-width=".21"/>
<g font-size="3.6" fill="#505050">
<text x="135.9" y="21.7">POWER SUPPLY</text>
<text x="54.6" y="75.6">ANALOG INPUTS (CH9-CH15)</text>
<text x="123.2" y="75.6">FPC CONNECTORS</text>
<text x="179.1" y="75.6">OUTPUT HEADER</text>
<text x="219.7" y="75.6">SUPPLY EXPANSION HEADERS</text>
<text x="123.2" y="79.4">(NU OUTPUTS; CH1-CH12)</text>
<text x="24.1" y="175.9">Internal Breakout for Nu Project by Cycfi Research is licensed under a</text>
<text x="24.1" y="179.7">Creative Commons Attribution-ShareAlike 4.0 International License.</text>
<text x="194.3" y="175.9">Internal Breakout</text>
<text x="24.1" y="187.3">Copyright CYCFI Research Inc. 2013-2017</text>
</g>
<text font-size="3.6" fill="#262626" x="191.8" y="193.7">12/29/2015 2:35:25 PM</text>
<g font-size="3.1" fill="#505050">
<text x="216.5" y="183.5">201718</text>
<text x="270.5" y="188">v1.2</text>
</g>
<g font-size="2.5" fill="#505050">
<text x="45.1" y="26.7">VCC</text>
<text x="76.2" y="29.9">U1</text>
<text x="176.5" y="29.9">U2</text>
<text x="51.1" y="33.6">D1</text>
<text x="76.2" y="32.4">MCP10804-T</text>
<text x="176.5" y="32.4">LP2985IM5-6.1/NOPB</text>
<text x="50.8" y="40.7">FM4007W</text>
<text x="68.6" y="40.1">C6</text>
<text x="94" y="40.7">C1</text>
<text x="104.1" y="41.3">R1</text>
<text x="149.2" y="37.2">9.3V</text>
<text x="166.4" y="40.1">C12</text>
<text x="199.4" y="39.4">C11</text>
<text x="199.4" y="42">2.2uF</text>
<text x="255.9" y="36.9">5.4V</text>
<text x="68.6" y="42.6">10uF</text>
<text x="94" y="43.2">2.2uF</text>
<text x="104.1" y="43.9">1K</text>
<text x="111.8" y="45.1">2N4401</text>
<text x="111.8" y="42.6">T1</text>
<text x="128.3" y="47.7">1nf</text>
<text x="128.3" y="45.1">C3</text>
<text x="138.4" y="47.7">1uf</text>
<text x="138.4" y="45.1">C4</text>
<text x="148.6" y="47.7">10uF</text>
<text x="148.6" y="45.1">C5</text>
<text x="166.4" y="42.6">10uF</text>
<text x="209.5" y="42.6">R2</text>
<text x="209.5" y="45.1">1K</text>
<text x="218.4" y="42.6">T2</text>
<text x="218.4" y="45.1">2N4401</text>
<text x="234.9" y="45.1">C7</text>
<text x="234.9" y="47.7">1nf</text>
<text x="245.1" y="47.7">1uf</text>
<text x="245.1" y="45.1">C8</text>
<text x="255.2" y="45.1">C9</text>
<text x="255.2" y="47.7">10uF</text>
<text x="176.5" y="52.8">C13</text>
<text x="113" y="57.8">10uF</text>
<text x="113" y="55.3">C2</text>
<text x="176.5" y="55.3">10nF</text>
<text x="219.7" y="55.3">C10</text>
<text x="219.7" y="57.8">10uF</text>
<text x="108.6" y="69.9">GND</text>
<text x="54.6" y="80.6">Note: 1x3 male header</text>
<text x="54.6" y="83.2">2.54mm pitch</text>
<text x="179.1" y="80.6">Note: 2x10 male header</text>
<text x="179.1" y="83.2">2mm pitch</text>
<text x="123.2" y="84.5">Note: 7P ZIF connectors</text>
<text x="70.5" y="94">9.3V</text>
<text x="121.3" y="94.3">5.4V</text>
<text x="135.9" y="95.3">H2</text>
<text x="182.2" y="94">CH15</text>
<text x="203.8" y="90.2">VCC</text>
<text x="61" y="97.7">H9</text>
<text x="91.4" y="97.7">H13</text>
<text x="140.3" y="99.1">VCC</text>
<text x="140.3" y="101.6">GND</text>
<text x="182.2" y="96.6">CH13</text>
<text x="182.9" y="99.1">CH11</text>
<text x="183.5" y="101.6">CH9</text>
<text x="203.2" y="101.6">CH10</text>
<text x="203.2" y="99.1">CH12</text>
<text x="203.2" y="96.6">CH14</text>
<text x="55.3" y="104.7">GND</text>
<text x="55.8" y="107.2">CH9</text>
<text x="55.9" y="102.1">VCC</text>
<text x="84.9" y="107.2">CH13</text>
<text x="85.8" y="104.7">GND</text>
<text x="86.3" y="102.1">VCC</text>
<text x="140.3" y="104.2">GND</text>
<text x="140.3" y="106.7">CH1</text>
<text x="183.5" y="106.7">CH5</text>
<text x="183.5" y="104.2">CH7</text>
<text x="203.2" y="106.7">CH6</text>
<text x="203.2" y="104.2">CH8</text>
<text x="245.8" y="105.3">H6</text>
<text x="61" y="112.9">H10</text>
<text x="91.4" y="112.9">H14</text>
<text x="140.3" y="109.3">CH2</text>
<text x="140.3" y="111.8">CH3</text>
<text x="183.5" y="111.8">CH1</text>
<text x="183.5" y="109.3">CH3</text>
<text x="203.2" y="111.8">CH2</text>
<text x="203.2" y="109.3">CH4</text>
<text x="232.4" y="109.3">9V</text>
<text x="232.4" y="111.8">5V</text>
<text x="256.5" y="109.3">9V</text>
<text x="256.5" y="111.8">5V</text>
<text x="55.3" y="119.3">GND</text>
<text x="55.9" y="116.8">VCC</text>
<text x="85.8" y="119.9">GND</text>
<text x="86.3" y="117.4">VCC</text>
<text x="140.3" y="114.3">CH4</text>
<text x="176.5" y="116.8">SIGNAL</text>
<text x="176.5" y="119.4">GND</text>
<text x="184.8" y="114.3">NC</text>
<text x="203.2" y="116.9">GND</text>
<text x="203.2" y="114.3">NC</text>
<text x="232.4" y="114.3">GND</text>
<text x="256.5" y="114.3">GND</text>
<text x="54.4" y="121.8">CH10</text>
<text x="84.9" y="122.5">CH14</text>
<text x="135.9" y="120.7">H3</text>
<text x="140.3" y="124.5">VCC</text>
<text x="188" y="122">R3</text>
<text x="188" y="124.5">4.7K</text>
<text x="55.9" y="132">VCC</text>
<text x="61" y="128.2">H11</text>
<text x="86.3" y="132">VCC</text>
<text x="91.4" y="128.2">H15</text>
<text x="140.3" y="127">GND</text>
<text x="140.3" y="129.6">GND</text>
<text x="54.4" y="137.1">CH11</text>
<text x="55.3" y="134.5">GND</text>
<text x="84.9" y="137.1">CH15</text>
<text x="85.8" y="134.5">GND</text>
<text x="140.3" y="132.1">CH5</text>
<text x="140.3" y="134.7">CH6</text>
<text x="140.3" y="137.2">CH7</text>
<text x="184.8" y="137.2">GND</text>
<text x="61" y="143.4">H12</text>
<text x="140.3" y="139.7">CH8</text>
<text x="55.3" y="149.8">GND</text>
<text x="55.9" y="147.2">VCC</text>
<text x="136.6" y="146.7">H4</text>
<text x="140.3" y="149.9">VCC</text>
<text x="54.4" y="152.3">CH12</text>
<text x="140.3" y="152.4">GND</text>
<text x="140.3" y="155">GND</text>
<text x="140.3" y="157.5">CH9</text>
<text x="140.3" y="160">CH10</text>
<text x="73" y="165.1">GND</text>
<text x="140.3" y="162.6">CH11</text>
<text x="140.3" y="165.1">CH12</text>
</g>
<g font-size="2.1" fill="#505050">
<text x="175" y="35.9">1</text>
<text x="192.1" y="35.9">5</text>
<text x="77.2" y="36.9">IN</text>
<text x="79" y="40.6">GND</text>
<text x="81.6" y="36.9">OUT</text>
<text x="175" y="41">3</text>
<text x="178.9" y="37">IN</text>
<text x="185.3" y="37">OUT</text>
<text x="175" y="46.1">4</text>
<text x="178.9" y="42.1">EN</text>
<text x="178.9" y="47.2">ADJ</text>
<text x="187.4" y="46.6" transform="rotate(-90 187.4 46.6)">GND</text>
<text x="186.3" y="50.5" transform="rotate(-90 186.3 50.5)">2</text>
<text x="67.1" y="100.6">3</text>
<text x="97.6" y="100.6">3</text>
<text x="67.1" y="105.7">1</text>
<text x="67.1" y="103.2">2</text>
<text x="97.6" y="105.7">1</text>
<text x="97.6" y="103.2">2</text>
<text x="239.1" y="113.3">1</text>
<text x="239.1" y="110.8">2</text>
<text x="239.1" y="108.3">3</text>
<text x="252.5" y="113.3">1</text>
<text x="252.5" y="110.8">2</text>
<text x="252.5" y="108.3">3</text>
<text x="67.1" y="118.4">2</text>
<text x="67.1" y="115.9">3</text>
<text x="97.6" y="118.4">2</text>
<text x="97.6" y="115.9">3</text>
<text x="67.1" y="121">1</text>
<text x="97.6" y="121">1</text>
<text x="67.1" y="131.1">3</text>
<text x="97.6" y="131.1">3</text>
<text x="67.1" y="136.2">1</text>
<text x="67.1" y="133.7">2</text>
<text x="97.6" y="136.2">1</text>
<text x="97.6" y="133.7">2</text>
<text x="67.1" y="148.9">2</text>
<text x="67.1" y="146.4">3</text>
<text x="67.1" y="151.4">1</text>
</g>
</svg>
